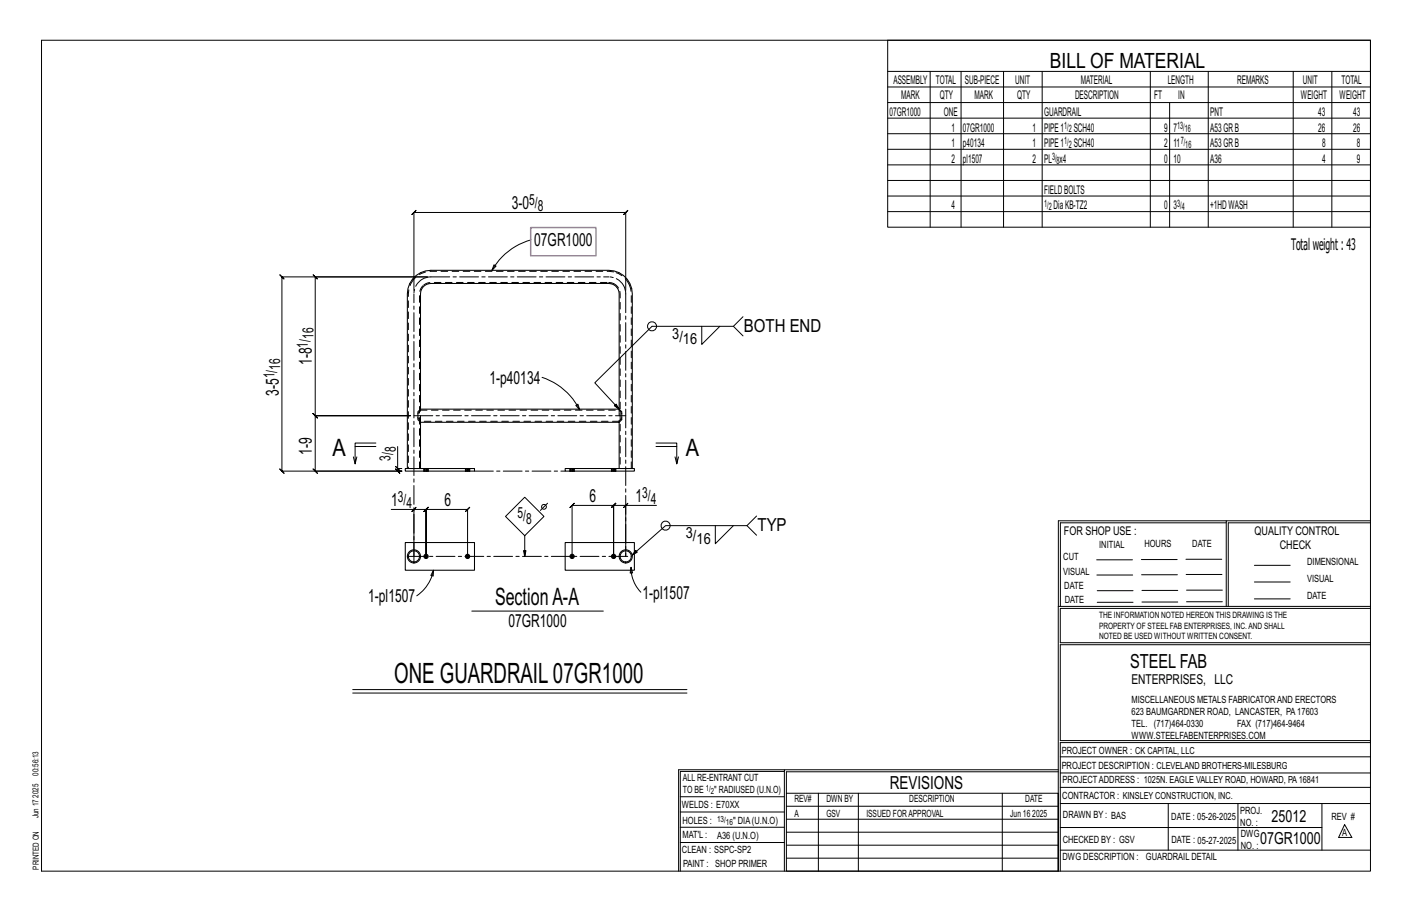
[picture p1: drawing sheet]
<svg xmlns="http://www.w3.org/2000/svg" width="432mm" height="279mm" viewBox="0 0 432 279" stroke-linecap="round" stroke-linejoin="round" font-family="sans-serif">
<g fill="none" stroke="#000" stroke-width=".31">
<path d="M12.7 12.3h406.4v254h-406.4zM271.5 12.3h147.6v57.2h-147.6zM271.5 21.8h147.6M271.5 26.6h147.6M271.5 31.4h147.6M271.5 36.1h147.6M284.5 21.8v47.7M293.9 21.8v47.7M306.9 21.8v47.7M318.7 21.8v47.7M351.8 21.8v47.7M357.7 31.4v38.1"/>
<path d="M369.5 21.8v47.7M395.5 21.8v47.7M407.3 21.8v47.7M271.5 40.9h147.6M271.5 45.6h147.6M271.5 50.4h147.6M271.5 55.2h147.6M271.5 59.9h147.6M162.4 73.3a19.8 19.8 0 0 0-11.9 9.3M271.5 64.7h147.6M126.6 88.8v-23.8l-.7 .6 1.3-1.3-.6 .7h64.8l-.7 .6 1.3-1.3-.6 .7v23.8M151.1 81l.6 .3-1.2 1.3z"/>
<path d="M214.6 99.8v5.5l5.5-5.5M224.3 99.8l2.9 2.9M227.2 96.8l-2.9 3h-24.9l-17.5 17.2 7.4 8.1-1.4-1.1 .5-.5 .9 1.6M165.8 115.4a19.8 19.8 0 0 1 11.5 9.9M108.1 139.7l.5 2.1M108.6 136.5h6.3M114.9 135.4h-6.3v6.4l.5-2.1M121.6 136.5v6.7h1.3M176.1 123.9l.6-.3 .6 1.7zM200.6 135.4h6.4v6.4l.5-2.1M200.6 136.5h6.4M206.4 139.7l.6 2.1"/>
<path d="M119.6 155.7h7v14.4M121 142.6l1.3 1.3zM121.6 143.2v.8l-.6-.6 1.3 1.3-.7-.7h1.3h-26.5l.6 .7-1.3-1.3 .7 .6v-16.9l.6 .6-1.3-1.3 .7 .7h29.1h-29.1l.6 .6-1.3-1.3 .7 .7v-42.5l.6 .7-1.3-1.3 .7 .6h34.3h-44.5l-.6-.6 1.3 1.3-.7-.7v59.4l-.6-.6 1.3 1.3-.7-.7h36.7M126.6 155.7l.6-.6-1.3 1.3zM126.6 155.7h3.7l-.7 .7 1.3-1.3-.6 .6v14.4v-14.4l-.7 .7 1.3-1.3-.6 .6h12.7l-.7 .7 1.3-1.3-.6 .6v14.4M167.5 153.8l-2.3 2.2M190.7 155.1l1.3-1.3zM191.4 154.5h-3.8l.7-.7-1.3 1.3 .6-.6v15.6v-15.6l.7-.7-1.3 1.3 .6-.6h-12.7l.7-.7-1.3 1.3 .6-.6v15.6M200.8 154.5h-9.4v15.6M231.4 157.8l-3 2.9h-24.9l-10.2 9 1.1-1.4 .5 .5-1.6 .9M375 159.8h-50.7v25.6M375 159.2h-51.3l-.1 107.1"/>
<path d="M419.1 159.2h-44.1v26.2M419.1 159.8h-43.5v25.6M132.6 174.3l-.1 1.8-.7-.2zM132.6 174.3a12.2 12.2 0 0 1-5.2 7.8M160.5 163.8l5.8-5.9-5.8-5.9-5.9 5.9 5.9 5.9v6.3l-.4-1.8h.7l-.3 1.8M193 173.4l.5 1.7-.8 .1zM193 173.4a10.7 10.7 0 0 0 3 7.6M218.8 160.7v5.5l5.5-5.5M228.4 160.7l3 2.9M335.4 171.1h10.9M335.4 175.8h11M349 171h11"/>
<path d="M349.1 175.7h11M362.7 171h10.9M362.7 175.6h11M383.6 172.8h11M383.6 177.9h11M144.3 186.8h40.2M323.7 185.4h95.4M335.5 184.1h11M335.5 180.6h11M349.2 184h11M349.2 180.5h11M362.9 180.4h10.9"/>
<path d="M362.9 184h10.9M383.6 183.1h11M419.1 186h-94.9v10.5h94.9M419.1 197.1h-94.9v29.3h94.9v.6h-94.9v39.3M107.9 210.8h102.2M107.9 211.9h102.2M239.9 235.8h-31.9v30.5M239.9 235.3h-32.4v31M323.6 235.3h-83.7v31M323.6 235.9h-83.1v6.6M324.2 236.3h94.9M324.2 231.4h94.9"/>
<path d="M208 252.9h31.9M208 257.5h31.9M208 243.6h31.9M208 248.2h31.9M240.5 242.5h83.1v23.8h-83.1zM240.5 258.4h83.1M240.5 254.4h83.1M240.5 250.4h83.1M240.5 246.5h83.1M250.3 242.5v23.8M262.5 242.5v23.8M306.5 242.5v23.8"/>
<path d="M324.2 253h80.1M324.2 245.6h94.9M324.2 259.9h94.9M324.2 240.7h94.9M357.3 245.6v14.3M378.6 245.6v14.3M404.3 245.6v14.3M411.2 252.1l2.2 3.9h-4zM240.5 262.3h83.1"/>
<circle cx="199.4" cy="99.8" r="1.38"/>
<circle cx="166.3" cy="154.9" r=".74"/>
<circle cx="203.5" cy="160.7" r="1.38"/>
</g>
<g fill="#000" stroke="#000" stroke-width=".31">
<circle cx="130.3" cy="170.1" r=".66"/>
<circle cx="143" cy="170.1" r=".66"/>
<circle cx="174.9" cy="170.1" r=".66"/>
<circle cx="187.6" cy="170.1" r=".66"/>
</g>
<g fill="none" stroke="#000" stroke-width=".32">
<path d="M128.6 125.1v-35.3a3.2 3.2 0 0 1 3.2-3.1h54.4a3.2 3.2 0 0 1 3.1 3.1v35.3M128.6 129.1h60.7v14.1M128.6 125.1h60.7l.8 .8v2.4l-.8 .8M128.6 125.1l-.8 .8v2.4l.8 .8M128.6 129.1v14.1M123.9 143.2h21.2v.8h-21.2zM124.6 143.2v-53.4a7.2 7.2 0 0 1 7.2-7.2h54.4a7.2 7.2 0 0 1 7.2 7.2v53.4M129.6 143.2h.1M129.6 144h.1M130.9 143.2h.1M130.9 144h.1M142.3 143.2h.1"/>
<path d="M142.3 144h.1M143.6 143.2h.1M143.6 144h.1M172.8 143.2h21.2v.8h-21.2zM174.3 143.2h.1M174.3 144h.1M175.6 143.2h.1M175.6 144h.1M187 143.2h.1M187 144h.1M188.3 143.2h.1M188.3 144h.1"/>
<path d="M123.9 165.8h21.2v8.5h-21.2zM172.8 165.8h21.2v8.5h-21.2z"/>
<circle cx="126.6" cy="170.1" r="2.01"/>
<circle cx="126.6" cy="170.1" r="1.7"/>
<circle cx="191.4" cy="170.1" r="2.01"/>
<circle cx="191.4" cy="170.1" r="1.7"/>
</g>
<g fill="none" stroke="#000" stroke-width=".31" stroke-dasharray="2 1.4">
<path d="M126.4 85.5l-.8 1.3-.5 1.5-.2 1.5v53.4M129.6 87.1l1.4-.7 .8-.1h54.4M186.2 86.3l1.5 .4M187.7 86.7a3.5 3.5 0 0 1 1.9 2.4M187.7 83.1l-1.5-.2h-54.4a6.9 6.9 0 0 0-5.4 2.6M189.6 89.1v54.1M192.4 86.8a6.9 6.9 0 0 0-4.7-3.7M192.9 88.3l-.5-1.5M127.8 126.5l.8-1.1M127.8 127.7h.1M128.2 128.3l-.4-.6M128.3 128.5l-.1-.2"/>
<path d="M128.5 128.7l-.2-.2M128.6 125.4h60.7M128.6 129.1v-4M189.3 125.1v4M189.3 125.4l.2 .1M189.3 128.8l-60.8-.1M189.5 125.5l.1 .2M189.6 125.7l.2 .2M189.8 125.9l.3 .5M190.1 126.4v.1M190.1 127.7l-.8 1.1M128.3 143.2v-53.4a3.5 3.5 0 0 1 1.3-2.7"/>
<path d="M129.6 143.2v.8M129.6 143.2h.1M129.8 143.2l-.2 .8M130 143.2h-.2l-.1 .8M130.3 143.2h.2v.8h-.2zM130.3 143.2h-.3v.8h-.2M130.3 144h-.3M130.5 143.2h.3v.8h-.3M130.8 143.2v.8M130.9 143.2h.1M130.9 144h.1M130.9 144v-.8"/>
<path d="M142.3 143.2v.8M142.3 143.2h.1M142.5 143.2l-.2 .8M142.7 143.2h-.2l-.1 .8M143 143.2h.2v.8h-.2zM143 143.2h-.3v.8h-.2M143 144h-.3M143.2 143.2h.3v.8h-.3M143.5 143.2v.8M143.6 143.2h.1M143.6 144h.1M143.6 144v-.8"/>
<path d="M174.3 143.2v.8M174.3 143.2h.1M174.5 143.2l-.2 .8M174.7 143.2h-.2l-.2 .8M174.9 143.2h.3v.8h-.3zM174.9 143.2h-.2v.8h-.2M174.9 144h-.2M175.2 143.2h.2v.8h-.2M175.4 143.2v.8M175.6 143.2h.1M175.6 144h.1M175.6 144v-.8"/>
<path d="M187 143.2v.8M187 143.2h.1M187.2 143.2l-.2 .8M187.4 143.2h-.2l-.2 .8M187.6 143.2h.3v.8h-.3zM187.6 143.2h-.2v.8h-.2M187.6 144h-.2M187.9 143.2h.2v.8h-.2M188.1 143.2v.8M188.3 143.2h.1M188.3 144h.1M188.3 144v-.8"/>
<path d="M193.1 143.2v-53.4l-.2-1.5M126.6 171.8v.3zM191.4 171.8v.3z"/>
</g>
<path d="M162.3 69.6h20v8.6h-20z" fill="none" stroke="#f0f" stroke-width=".5"/>
<path d="M131.8 84.6h54.4M131.8 84.6a5.2 5.2 0 0 0-5.2 5.2M191.4 89.8v80.3M191.4 89.8a5.2 5.2 0 0 0-5.2-5.2M126.6 127.1h64.8M145.1 144h27.7M124.6 170.1h68.5M126.6 171.8v-82" fill="none" stroke="#000" stroke-width=".31" stroke-dasharray="5.8 1 1 1"/>
<text font-size="8.6" x="120.6" y="208.8">ONE GUARDRAIL07GR1000</text>
<g font-size="7.3">
<text x="101.7" y="139.3">A</text>
<text x="209.7" y="139.3">A</text>
<text x="151.4" y="185.1">SectionA-A</text>
</g>
<text font-size="6.4" x="321.1" y="20.7">BILL OF MATERIAL</text>
<text font-size="5.9" x="345.6" y="204.1">STEEL FAB</text>
<g font-size="5.5">
<text x="156.5" y="64">3-0</text>
<text x="163.4" y="75.2">07GR1000</text>
<text x="227.5" y="101.5">BOTH END</text>
<text x="95.4" y="111.6" transform="rotate(-90 95.4 111.6)">1-8</text>
<text x="149.7" y="117.3">1-p40134</text>
<text x="85.2" y="121" transform="rotate(-90 85.2 121)">3-5</text>
<text x="95.4" y="139.1" transform="rotate(-90 95.4 139.1)">1-9</text>
<text x="119.6" y="154.7">1</text>
<text x="136" y="154.7">6</text>
<text x="180.3" y="153.5">6</text>
<text x="194.3" y="153.5">1</text>
<text x="231.6" y="162.5">TYP</text>
<text x="112.6" y="184.1">1-pl1507</text>
<text x="196.5" y="183">1-pl1507</text>
<text x="155.5" y="191.8">07GR1000</text>
<text x="272.2" y="241.1">REVISIONS</text>
</g>
<g font-size="5.1">
<text x="388.9" y="251.3">25012</text>
<text x="385.3" y="258.1">07GR1000</text>
</g>
<text font-size="4.9" x="394.8" y="76.4">Totalweight : 43</text>
<g font-size="4.7">
<text x="161.8" y="62.7">5/</text>
<text x="164.4" y="64.4">8</text>
<text x="94.2" y="106.2" transform="rotate(-90 94.2 106.2)">1/</text>
<text x="95.8" y="103.6" transform="rotate(-90 95.8 103.6)">16</text>
<text x="205.6" y="103.6">3/</text>
<text x="208.9" y="105.3">16</text>
<text x="85.6" y="113" transform="rotate(-90 85.6 113)">16</text>
<text x="84" y="115.6" transform="rotate(-90 84 115.6)">1/</text>
<text x="119.4" y="140.9" transform="rotate(-90 119.4 140.9)">3/</text>
<text x="121" y="138.2" transform="rotate(-90 121 138.2)">8</text>
<text x="121.7" y="153.5">3/</text>
<text x="124.3" y="155.2">4</text>
<text x="196.4" y="152.3">3/</text>
<text x="199" y="153.9">4</text>
<text x="158.3" y="158.4">5/</text>
<text x="160.9" y="160.1">8</text>
<text x="209.7" y="164.5">3/</text>
<text x="213" y="166.2">16</text>
</g>
<text font-size="4.2" x="346" y="209.1">ENTERPRISES, LLC</text>
<g font-size="3.7">
<text x="273.2" y="25.6">ASSEMBLY</text>
<text x="286.2" y="25.6">TOTAL</text>
<text x="295.1" y="25.6">SUB-PIECE</text>
<text x="310.4" y="25.6">UNIT</text>
<text x="330.5" y="25.6">MATERIAL</text>
<text x="357.1" y="25.6">LENGTH</text>
<text x="378.3" y="25.6">REMARKS</text>
<text x="398.4" y="25.6">UNIT</text>
<text x="410.2" y="25.6">TOTAL</text>
<text x="272.1" y="35.5">07GR1000</text>
<text x="275.6" y="30.4">MARK</text>
<text x="287.4" y="30.4">QTY</text>
<text x="288.6" y="35.5">ONE</text>
<text x="298" y="30.4">MARK</text>
<text x="311" y="30.4">QTY</text>
<text x="319.3" y="35.5">GUARDRAIL</text>
<text x="328.7" y="30.4">DESCRIPTION</text>
<text x="353" y="30.4">FT</text>
<text x="360.3" y="30.4">IN</text>
<text x="370.1" y="35.5">PNT</text>
<text x="397.8" y="30.4">WEIGHT</text>
<text x="403.2" y="35.5">43</text>
<text x="409.6" y="30.4">WEIGHT</text>
<text x="413.8" y="35.5">43</text>
<text x="290.9" y="40.2">1</text>
<text x="294.5" y="40.2">07GR1000</text>
<text x="315.8" y="40.2">1</text>
<text x="319.3" y="40.2">PIPE1</text>
<text x="328.3" y="40.2">SCH40</text>
<text x="356" y="40.2">9</text>
<text x="358.9" y="40.2">7</text>
<text x="370.1" y="40.2">A53GRB</text>
<text x="403.2" y="40.2">26</text>
<text x="413.8" y="40.2">26</text>
<text x="290.9" y="45">1</text>
<text x="294.5" y="45">p40134</text>
<text x="315.8" y="45">1</text>
<text x="319.3" y="45">PIPE1</text>
<text x="328.3" y="45">SCH40</text>
<text x="356" y="45">2</text>
<text x="358.9" y="45">11</text>
<text x="370.1" y="45">A53GRB</text>
<text x="404.3" y="45">8</text>
<text x="415" y="45">8</text>
<text x="290.9" y="49.7">2</text>
<text x="294.5" y="49.7">pl1507</text>
<text x="315.8" y="49.7">2</text>
<text x="319.3" y="49.7">PL x4</text>
<text x="356" y="49.7">0</text>
<text x="358.9" y="49.7">10</text>
<text x="370.1" y="49.7">A36</text>
<text x="404.3" y="49.7">4</text>
<text x="415" y="49.7">9</text>
<text x="319.3" y="59.3">FIELDBOLTS</text>
<text x="290.9" y="64">4</text>
<text x="322.2" y="64">DiaKB-TZ2</text>
<text x="356" y="64">0</text>
<text x="358.9" y="64">3</text>
<text x="370.1" y="64">+1HDWASH</text>
<text x="325.3" y="163.4">FOR SHOP USE :</text>
<text x="383.7" y="163.4">QUALITY CONTROL</text>
<text x="391.4" y="167.8">CHECK</text>
</g>
<g font-size="3.1">
<text x="325.5" y="39.4">1/</text>
<text x="326.9" y="40.5">2</text>
<text x="360" y="39.4">13/</text>
<text x="362.3" y="40.5">16</text>
<text x="325.5" y="44.1">1/</text>
<text x="326.9" y="45.3">2</text>
<text x="361.1" y="44.1">7/</text>
<text x="362.5" y="45.3">16</text>
<text x="321.7" y="48.9">3/</text>
<text x="323.1" y="50">8</text>
<text x="319.3" y="63.2">1/</text>
<text x="320.7" y="64.3">2</text>
<text x="360" y="63.2">3/</text>
<text x="361.4" y="64.3">4</text>
<text x="336.2" y="167.4">INITIAL</text>
<text x="350" y="167.1">HOURS</text>
<text x="364.6" y="167.2">DATE</text>
<text x="325.2" y="171.3">CUT</text>
<text x="399.8" y="172.8">DIMENSIONAL</text>
<text x="325.1" y="175.8">VISUAL</text>
<text x="399.8" y="177.9">VISUAL</text>
<text x="325.5" y="180">DATE</text>
<text x="325.7" y="184.4">DATE</text>
<text x="399.8" y="183.1">DATE</text>
<text x="346" y="215">MISCELLANEOUS METALS FABRICATORAND ERECTORS</text>
<text x="346" y="218.6">623 BAUMGARDNER ROAD, LANCASTER, PA17603</text>
<text x="346" y="225.8">WWW.STEELFABENTERPRISES.COM</text>
<text x="346" y="222.2">TEL. (717)464-0330</text>
<text x="378.3" y="222.2">FAX (717)464-9464</text>
<text x="324.7" y="230.5">PROJECT OWNER : CK CAPITAL, LLC</text>
<text x="208.8" y="238.8">ALL RE-ENTRANT CUT</text>
<text x="324.7" y="235.1">PROJECT DESCRIPTION : CLEVELAND BROTHERS-MILESBURG</text>
<text x="324.9" y="239.5">PROJECTADDRESS : 1025N. EAGLE VALLEY ROAD, HOWARD, PA16841</text>
<text x="208.8" y="242.5">TO BE</text>
<text x="218.4" y="242.5">&quot; RADIUSED (U.N.O)</text>
<text x="242.9" y="245.3">REV#</text>
<text x="252.7" y="245.3">DWN BY</text>
<text x="278.1" y="245.3">DESCRIPTION</text>
<text x="313.5" y="245.3">DATE</text>
<text x="324.9" y="244.2">CONTRACTOR : KINSLEY CONSTRUCTION, INC.</text>
<text x="208.5" y="247">WELDS : E70XX</text>
<text x="208.7" y="251.7">HOLES :</text>
<text x="224.2" y="251.8">&quot; DIA(U.N.O)</text>
<text x="242.9" y="249.9">A</text>
<text x="252.7" y="249.9">GSV</text>
<text x="264.9" y="249.9">ISSUED FORAPPROVAL</text>
<text x="309" y="249.9">Jun 16</text>
<text x="315.7" y="249.9">2025</text>
<text x="325.1" y="250">DRAWN BY : BAS</text>
<text x="358.2" y="250.5">DATE : 05-26-2025</text>
<text x="379.3" y="248.9">PROJ.</text>
<text x="407.2" y="250.5">REV #</text>
<text x="208.7" y="256.3">MAT'L :</text>
<text x="219.3" y="256.4">A36 (U.N.O)</text>
<text x="325" y="257.6">CHECKED BY : GSV</text>
<text x="358.3" y="257.7">DATE : 05-27-2025</text>
<text x="379.3" y="252.5">NO. :</text>
<text x="379.5" y="255.9">DWG</text>
<text x="410.5" y="255.5">A</text>
<text x="208.6" y="260.7">CLEAN : SSPC-SP2</text>
<text x="324.9" y="262.9">DWG DESCRIPTION :</text>
<text x="350.4" y="263">GUARDRAIL DETAIL</text>
<text x="379.5" y="259.5">NO. :</text>
<text x="208.9" y="265">PAINT : SHOP PRIMER</text>
</g>
<g font-size="2.7">
<text x="336.1" y="189">THE INFORMATION NOTED HEREON THIS DRAWING IS THE</text>
<text x="336.1" y="195.4">NOTED BE USED WITHOUT WRITTEN CONSENT.</text>
<text x="336.1" y="192.2">PROPERTY OF STEEL FAB ENTERPRISES, INC.AND SHALL</text>
</g>
<g font-size="2.6">
<text x="215.9" y="241.8">1/</text>
<text x="217.4" y="242.7">2</text>
<text x="219.3" y="251.1">13/</text>
<text x="222" y="252.1">16</text>
</g>
<g font-size="2.5">
<text x="11.7" y="237.1" transform="rotate(-90 11.7 237.1)">00:56:13</text>
<text x="11.8" y="243.8" transform="rotate(-90 11.8 243.8)">2025</text>
<text x="11.8" y="250.1" transform="rotate(-90 11.8 250.1)">Jun 17</text>
<text x="11.9" y="265.8" transform="rotate(-90 11.9 265.8)">PRINTED ON</text>
</g>
</svg>
